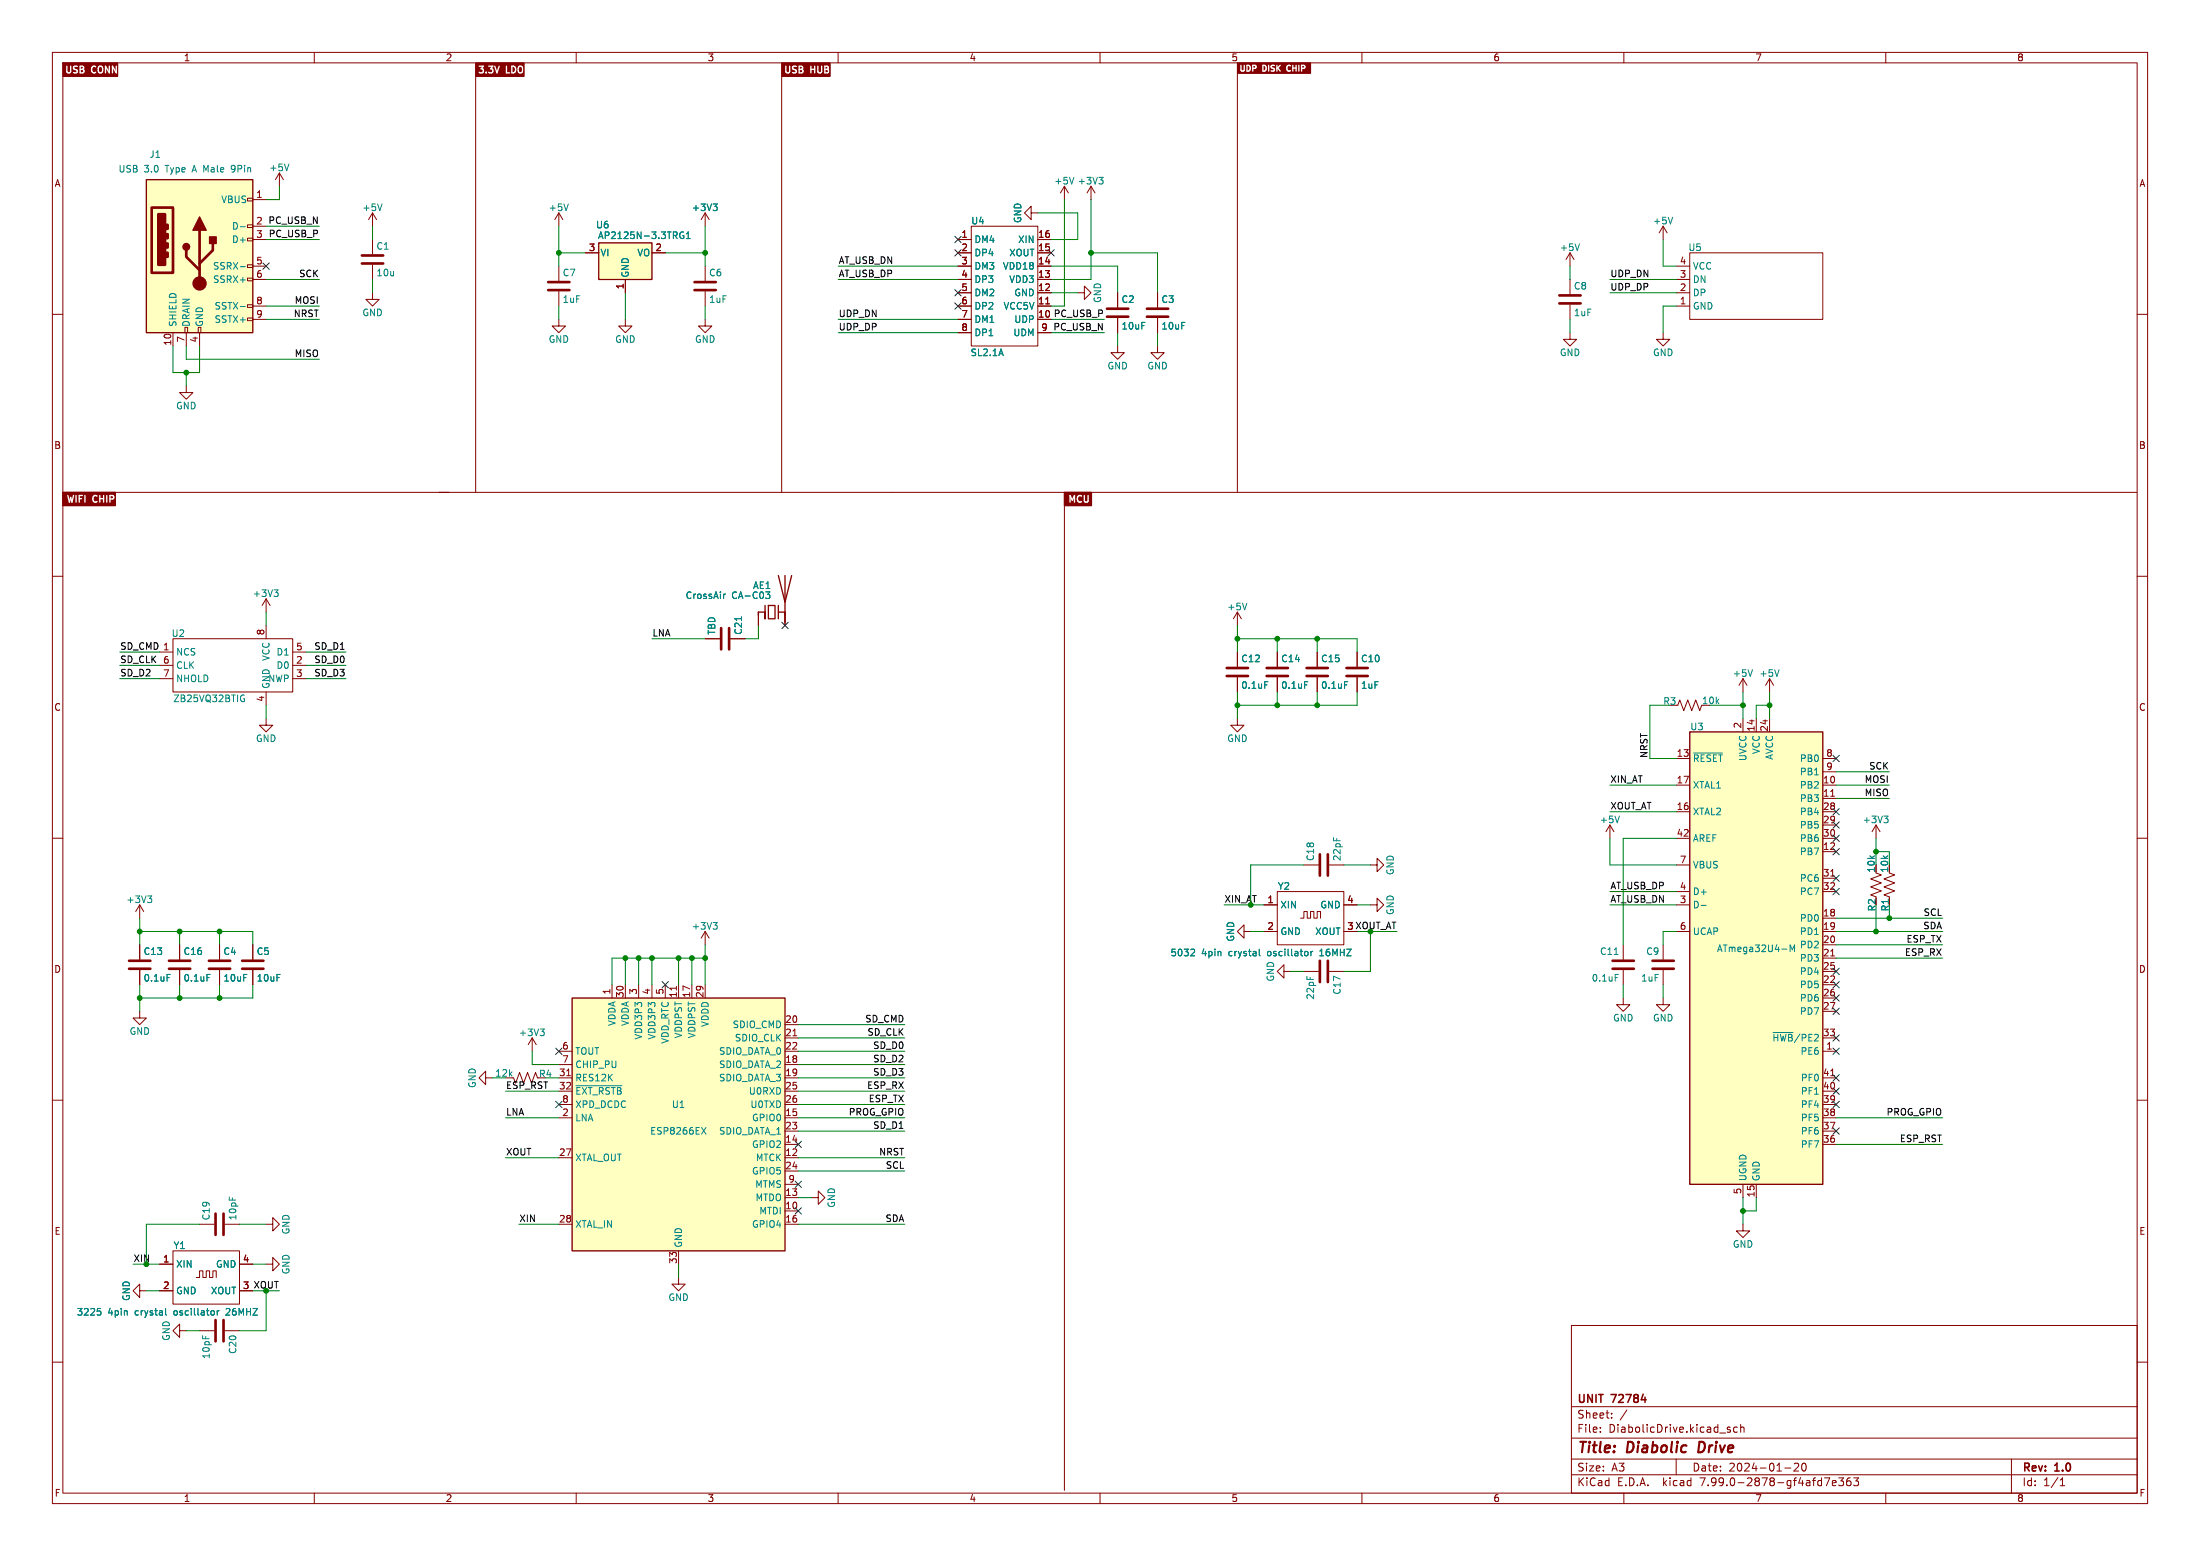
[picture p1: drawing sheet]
<svg xmlns="http://www.w3.org/2000/svg" width="420mm" height="297mm" viewBox="0 0 420 297" stroke-linecap="round" stroke-linejoin="round" font-family="sans-serif">
<path d="M0 0h420v297h-420z" fill="#fff" stroke="#fff" stroke-width=".19"/>
<g fill="none" stroke="#840000" stroke-width=".19">
<path d="M10 10h400v277h-400zM12 12h396v273h-396zM12 12h10.5v2.6h-10.5zM60 10v2M90.8 12.1v81.9M90.9 12h9.1v2.6h-9.1zM110 10v2M149.2 12.1v81.9M149.3 12h9.1v2.6h-9.1zM160 10v2M210 10v2M236.2 12.1v81.9"/>
<path d="M236.3 12h13.9v2h-13.9zM260 10v2M310 10v2M360 10v2M47.2 37.8h1.1v.6h-1.1zM48.3 38.1h2.5M53.3 33l-.7 1.3M53.3 33v2.6M53.3 33l.8 1.3M203.2 35.6l-.8 1.2M203.2 35.6v2.5M203.2 35.6l.8 1.2"/>
<path d="M208.3 35.6l-.8 1.2M208.3 35.6v2.5M208.3 35.6l.7 1.2M10 60h2M47.2 58.2h1.1v.5h-1.1zM47.2 53.1h1.1v.5h-1.1zM47.2 50.5h1.1v.6h-1.1zM47.2 45.5h1.1v.5h-1.1zM47.2 42.9h1.1v.5h-1.1zM48.3 45.7h2.5M48.3 58.4h2.5M48.3 53.3h2.5"/>
<path d="M48.3 50.8h2.5M48.3 43.2h2.5M71.1 55.9v1.3h-1.3l1.3 1.2 1.3-1.2h-1.3M71.1 40.6l-.7 1.3M71.1 40.6v2.6M71.1 45.7v2.8M71.1 50.5v2.8M71.1 40.6l.8 1.3M106.7 40.6v2.6M106.7 50.8v2.8M106.7 55.6v2.8M106.7 40.6l-.8 1.3"/>
<path d="M106.7 40.6l.7 1.3M111.8 48.3h2.5M119.4 53.3v2.6M124.5 48.3h2.5M134.6 40.6v2.6M134.6 50.8v2.8M134.6 55.6v2.8M134.6 40.6l-.7 1.3M134.6 40.6l.8 1.3M182.9 45.7h2.5M182.9 58.4h2.5M182.9 55.9h2.5"/>
<path d="M182.9 53.3h2.5M182.9 50.8h2.5M182.9 48.3h2.5M185.4 43.2h12.7v22.8h-12.7zM196.8 40.6v1.3l-1.2-1.3 1.2-1.2v1.2h1.3M198.1 45.7h2.6M198.1 58.4h2.6M198.1 55.9h2.6M198.1 53.3h2.6M198.1 50.8h2.6M198.1 48.3h2.6M199.6 58h.8"/>
<path d="M205.7 55.9h1.3v1.3l1.3-1.3-1.3-1.3v1.3M213.4 55.9v2.8M221 55.9v2.8M299.7 48.3v2.5M299.7 53.3v2.8M299.7 58.2v2.8M299.7 48.3l-.7 1.2M299.7 48.3l.8 1.2M317.5 43.2v2.5M317.5 43.2l-.8 1.3M317.5 43.2l.8 1.3M320 58.4h2.6"/>
<path d="M320 55.9h2.6M320 53.3h2.6M320 50.8h2.6M322.6 48.3h25.4v12.7h-25.4zM408 60h2M33 63.5v2.5M35.3 62.5h.5v1h-.5zM35.6 73.7v1.2h-1.3l1.3 1.3 1.2-1.3h-1.2M35.6 63.5v2.5M37.8 62.5h.6v1h-.6zM38.1 63.5v2.5M47.2 60.7h1.1v.5h-1.1z"/>
<path d="M48.3 61h2.5M106.7 61v1.2h-1.3l1.3 1.3 1.2-1.3h-1.2M119.4 61v1.2h-1.3l1.3 1.3 1.2-1.3h-1.2M134.6 61v1.2h-1.3l1.3 1.3 1.3-1.3h-1.3M182.9 61h2.5M182.9 63.5h2.5M198.1 63.5h2.6M213.4 66v1.3h-1.3l1.3 1.3 1.2-1.3h-1.2M213.4 60.7v2.8M221 66v1.3h-1.3l1.3 1.3 1.2-1.3h-1.2M221 60.7v2.8M299.7 63.5v1.3h1.3l-1.3 1.2-1.3-1.2h1.3"/>
<path d="M317.5 63.5v1.3h1.3l-1.3 1.2-1.3-1.2h1.3M12 94h10v2.5h-10zM12.1 94h395.8M203.2 94h5.2v2.5h-5.2zM203.2 94v190.5M10 110h2M50.8 114.3v2.5M50.8 119.4v2.5M50.8 114.3l-.8 1.3M50.8 114.3l.8 1.3M144.8 116.8v2.6M149.9 116.8v2.6"/>
<path d="M236.2 116.8l-.7 1.3M236.2 116.8v2.6M236.2 116.8l.8 1.3M408 110h2M30.5 124.5h2.5M30.5 127h2.5M30.5 129.5h2.5M33 121.9h22.9v10.2h-22.9zM50.8 137.2v1.2h1.3l-1.3 1.3-1.3-1.3h1.3M50.8 132.1v2.5M55.9 124.5h2.5M55.9 127h2.5"/>
<path d="M55.9 129.5h2.5M134.6 121.9h2.8M139.4 121.9h2.8M236.2 137.2v1.2h1.3l-1.3 1.3-1.3-1.3h1.3M236.2 124.5v2.8M236.2 129.3v2.8M243.8 124.5v2.8M243.8 129.3v2.8M251.5 124.5v2.8M251.5 129.3v2.8M259.1 124.5v2.8M259.1 129.3v2.8"/>
<path d="M320 134.6h.3l.4-1 .7 2 .8-2 .8 2 .7-2 .8 2 .4-1M332.7 129.5l-.7 1.3M332.7 129.5v2.6M332.7 137.2v2.5M332.7 129.5l.8 1.3M335.3 137.2v2.5M337.8 129.5v2.6M337.8 137.2v2.5M337.8 129.5l-.7 1.3M337.8 129.5l.8 1.3M10 160h2M307.3 157.5l-.7 1.3"/>
<path d="M307.3 157.5v2.5M307.3 157.5l.8 1.3M320 149.9h2.6M320 144.8h2.6M320 154.9h2.6M348 149.9h2.5M348 152.4h2.5M348 144.8h2.5M348 154.9h2.5M348 157.5h2.5M348 147.3h2.5M349.5 152h.7"/>
<path d="M358.1 157.5l-.7 1.3M358.1 157.5v2.5M358.1 157.5l.8 1.3M408 160h2M26.7 172.7l-.8 1.3M26.7 172.7v2.6M26.7 172.7l.7 1.3M134.6 177.8v2.5M134.6 177.8l-.7 1.3M134.6 177.8l.8 1.3M237.5 177.8v-1.3l-1.3 1.3 1.3 1.3v-1.3h1.3M241.3 172.7h2.5"/>
<path d="M241.3 177.8h2.5M243.8 170.2h12.7v10.1h-12.7zM248.3 175.3h.6v-1.3h.7v1.3h.6v-1.3h.6v1.3h.7v-1.3h.6v1.3M248.9 165.1h2.8M253.7 165.1h2.8M256.5 172.7h2.6M256.5 177.8h2.6M261.6 165.1h1.3v-1.3l1.3 1.3-1.3 1.3v-1.3M261.6 172.7h1.3v-1.2l1.3 1.2-1.3 1.3v-1.3M320 165.1h2.6M320 172.7h2.6M320 177.8h2.6"/>
<path d="M320 160h2.6M320 170.2h2.6M348 177.8h2.5M348 162.6h2.5M348 175.3h2.5M348 160h2.5M348 167.6h2.5M348 170.2h2.5M349.5 167.2h.7M358.1 166.6l1.1 .4-2.1 .8 2.1 .7-2.1 .8 2.1 .8-2.1 .7 1 .4v.3M360.7 166.6l1 .4-2 .8 2 .7-2 .8 2 .8-2 .7 1 .4v1.5M26.7 193v1.3h1.2l-1.2 1.3-1.3-1.3h1.3"/>
<path d="M26.7 180.3v2.8M26.7 185.2v2.8M34.3 180.3v2.8M34.3 185.2v2.8M41.9 180.3v2.8M41.9 185.2v2.8M48.3 180.3v2.8M48.3 185.2v2.8M101.6 198.1l-.8 1.3M101.6 198.1v2.6M101.6 198.1l.8 1.3M116.8 188v2.5"/>
<path d="M119.4 188v2.5M121.9 188v2.5M124.5 188v2.5M127 188v2.5M129.1 188.3v.7M129.5 188v2.5M132.1 188v2.5M134.6 188v2.5M149.9 195.6h2.5M149.9 198.1h2.5M151.4 197.7h.7M245.1 185.4v-1.2l-1.3 1.2 1.3 1.3v-1.3h1.3"/>
<path d="M248.9 185.4h2.8M253.7 185.4h2.8M309.9 190.5v1.3h1.2l-1.2 1.2-1.3-1.2h1.3M309.9 180.3v2.8M309.9 185.2v2.8M317.5 190.5v1.3h1.3l-1.3 1.2-1.3-1.2h1.3M317.5 180.3v2.8M317.5 185.2v2.8M348 185.4h2.5M348 198.1h2.5M348 180.3h2.5M348 182.9h2.5"/>
<path d="M348 188h2.5M348 190.5h2.5M348 193h2.5M349.5 182.5h.7M10 210h2M92.7 205.7v-1.2l-1.3 1.2 1.3 1.3v-1.3h1.3M97.8 205.7h.2l.4 1.1 .8-2.1 .7 2.1 .8-2.1 .8 2.1 .7-2.1 .4 1M106.7 205.7h2.5M106.7 213.4h2.5M106.7 203.2h2.5M106.7 200.7h2.5M106.7 208.3h2.5"/>
<path d="M106.7 210.8h2.5M108.2 205.3h.7M149.9 205.7h2.5M149.9 218.4h2.5M149.9 213.4h2.5M149.9 203.2h2.5M149.9 200.7h2.5M149.9 215.9h2.5M149.9 208.3h2.5M149.9 210.8h2.5M348 205.7h2.5M348 218.4h2.5"/>
<path d="M348 213.4h2.5M348 200.7h2.5M348 215.9h2.5M348 208.3h2.5M348 210.8h2.5M349.5 205.3h.7M408 210h2M33 238.8h12.7v10.1h-12.7zM38.1 233.7h2.8M42.9 233.7h2.8M50.8 233.7h1.3v-1.3l1.2 1.3-1.2 1.2v-1.2M106.7 233.7h2.5"/>
<path d="M106.7 221h2.5M129.5 238.8v2.5M149.9 233.7h2.5M149.9 231.1h2.5M149.9 221h2.5M149.9 228.6h2.5M149.9 223.5h2.5M149.9 226.1h2.5M154.9 228.6h1.3v-1.3l1.3 1.3-1.3 1.3v-1.3M332.7 233.7v1.2h-1.2l1.2 1.3 1.3-1.3h-1.3M332.7 226.1v2.5M335.3 226.1v2.5"/>
<path d="M10 260h2M26.7 246.4v-1.3l-1.3 1.3 1.3 1.2v-1.2h1.2M30.5 241.3h2.5M30.5 246.4h2.5M34.3 254v-1.3l-1.3 1.3 1.3 1.3v-1.3h1.3M37.5 243.8h.6v-1.2h.6v1.2h.7v-1.2h.6v1.2h.6v-1.2h.7v1.2M38.1 254h2.8M42.9 254h2.8M45.7 241.3h2.6M45.7 246.4h2.6M50.8 241.3h1.3v-1.3l1.2 1.3-1.2 1.3v-1.3M129.5 243.8v1.3h1.3l-1.3 1.3-1.2-1.3h1.2"/>
<path d="M300 253h108v32h-108zM408 260h2M300 278.5h108M300 274.5h108M300 268.5h108M305.5 273.2v.2M305.5 272.5v.1M307.7 270.5v.2M307.7 269.8v.1M310.6 269.1l-1.3 1.9M320 278.5v3M329.8 272.8l.5 .2 .1 .2-.2 .2-.5-.1"/>
<path d="M329.8 272.5h.5M331.7 272.5l-.5-.1-.3 .3 .2 .6h.6M332.3 272.5l.2-.1 .4 .1v.9M332.3 271.9v1.5M342.5 279.4l.6-.1 .2 .1 .1 .3-1 1.1h1M344.2 279.4l.1-.1a.8 .8 0 0 1 .5 .7 .8 .8 0 0 1-.5 .8 1 1 0 0 1-.1-1.4zM384 278.5v6.5M60 285v2M110 285v2M160 285v2M210 285v2M260 285v2"/>
<path d="M300 281.5h108M310 285v2M340.7 280.2h1.2M348.3 282.1h1l-.6 1.5M349.8 283.1l.7-.2-.1-.2-.4-.1-.2 .2 .1 .7h.5M351 282.1h.9l-.5 .6 .5 .1v.6l-.2 .2-.7-.2M353.2 282.1a.59 .59 0 0 0-.7 .6v.6l.2 .2 .4 .1 .2-.2 .1-.5-.2-.2h-.4l-.3 .2M353.9 282.1h.9l-.5 .6 .4 .1v.6l-.2 .2-.6-.2M360 285v2M393.3 283.6h.9M393.3 282.5l.4-.4v1.5"/>
</g>
<path d="M324.4 275.2l-.2 2h.5" fill="none" stroke="#840000" stroke-width=".4"/>
<path d="M313.3 267.2h1" fill="none" stroke="#840000" stroke-width=".3"/>
<g fill="#840000" stroke="#840000" stroke-width=".19">
<path d="M149.3 12h9.1v2.6h-9.1z"/>
<path d="M12 12h10.5v2.6h-10.5z"/>
<path d="M90.9 12h9.1v2.6h-9.1z"/>
<path d="M203.2 94h5.2v2.5h-5.2z"/>
<path d="M12 94h10v2.5h-10z"/>
<path d="M236.3 12h13.9v2h-13.9z"/>
<circle cx="38.1" cy="54.1" r="1.27"/>
</g>
<g fill="none" stroke="#008484" stroke-width=".19">
<path d="M44.3 32.8h.2M44.4 31.6l-.2 .2v.3l.2 .3M55.2 31.3l-.5 1.3M72.9 38.9l-.4 1.3M108.5 38.9l-.4 1.3M136.1 38.9h.8l-.4 .5M136.7 39.4l.2 .3v.3l-.2 .2M205 33.9l-.4 1.2M209.8 33.9h.8l-.4 .4M210.3 34.3l.3 .3v.3l-.3 .2M45.9 43.3h.9M45.9 50.9h.9"/>
<path d="M45.9 58.5h.9M130.5 44.3a.59 .59 0 0 0-.7 .6 .59 .59 0 0 0 .7 .6v-.5h-.2M131 45.5h.8M131 44.6l.4-.3v1.2M301.5 46.6l-.4 1.2M319.3 41.5l-.4 1.2M52.3 112.6h.8l-.4 .5M52.9 113.1l.2 .2v.3l-.2 .3M138.5 113.4l-.4 .2M141.5 117.7v.8M147 113l-.5 .5 .4 .1 .1 .4-.3 .2h-.3M238 115.1l-.4 1.3"/>
<path d="M46.3 132.7h.3M46.4 133.4h.3v.4l-.4 .1M241.4 130.1h.6M249.1 130.1h.6M256.7 130.1h.6M334.6 127.8l-.5 1.3M339.6 127.8l-.4 1.3M309.2 155.8l-.5 1.2M323.3 143.7h5.5M359.7 155.8h.7l-.4 .5M360.2 156.3l.2 .2v.3l-.2 .2M28.2 171h.8l-.5 .5"/>
<path d="M28.7 171.5l.3 .2v.3l-.3 .3M136.1 176.1h.8l-.4 .5M136.7 176.6l.2 .2v.3l-.2 .3M324.8 172.8h.9M31.9 186h.6M39.5 186h.6M103.1 196.4h.8l-.4 .5M103.7 196.9l.2 .2v.3l-.2 .3M227.8 181.2l.3 .2-.1 .3-.7 .7h.8M240.4 181.2v1.1l.2 .1M250.3 181.6v.8M250.6 181.6l-.3 .2"/>
<path d="M251.9 182.4h.8M252.1 181.5h-.2M308.2 182.2h.7M308.3 186h.7M338.5 197.1h3.8M340.2 181.2h.9M341.7 181.6v-1.2l.5 .9 .4-.9v1.2M110 207.2h8.7M133.9 215.2l.9 1.3M134.8 215.2l-.9 1.3M18.6 249.8h.6M19 250.2l.3 .3v.3l-.3 .2"/>
<path d="M31.6 249.8v1l.2 .2M41.5 250.2v.8M41.8 250.2l-.3 .2"/>
</g>
<g fill="none" stroke="#840000" stroke-width=".51">
<path d="M29 39.6h4v12.5h-4zM31.7 48.3h.3v.7h-.3zM31.7 46.5h.3v.7h-.3zM31.7 44.7h.3v.8h-.3zM31.7 42.9h.3v.8h-.3zM35.6 47.8v1.2l2.5 2.6M38.1 43.9v10.2M40.6 46.5v1.3l-2.5 2.5M69.1 50.3h4.1M69.1 48.8h4.1M104.6 55.4h4.1M104.6 53.8h4.1"/>
<path d="M132.6 55.4h4.1M132.6 53.8h4.1M211.3 58.9h4.1M218.9 58.9h4.1M297.7 57.9h4.1M297.7 56.4h4.1M211.3 60.5h4.1M218.9 60.5h4.1M137.7 119.9v4.1M139.2 119.9v4.1M234.2 129h4.1M234.2 127.5h4.1"/>
<path d="M241.8 129h4.1M241.8 127.5h4.1M249.4 129h4.1M249.4 127.5h4.1M257 129h4.1M257 127.5h4.1M252 163.1v4M253.5 163.1v4M24.6 184.9h4.1M24.6 183.4h4.1M32.3 184.9h4M32.3 183.4h4"/>
<path d="M39.9 184.9h4M39.9 183.4h4M46.2 184.9h4.1M46.2 183.4h4.1M252 183.4v4.1M253.5 183.4v4.1M307.8 184.9h4.1M307.8 183.4h4.1M315.5 184.9h4M315.5 183.4h4M41.1 231.6v4.1M42.7 231.6v4.1"/>
<path d="M41.1 252v4M42.7 252v4"/>
</g>
<path d="M27.9 34.3h20.4v29.2h-20.4zM114.3 46.4h10.2v6.9h-10.2zM146 115.6v2.5v-1.3h-1.2v.7M146.7 115.6h1.3v2.5h-1.3zM148.6 109.9l1.3 5 1.2-5M148.6 116.8h1.3M148.6 115.6v2.5M149.9 109.9v8.8M322.6 139.7h25.4v86.4h-25.4zM109.2 190.5h40.7v48.3h-40.7z" fill="none" stroke="#840000" stroke-width=".25"/>
<g fill="#ffffc2" stroke="#ffffc2" stroke-width=".19">
<path d="M109.2 190.5h40.7v48.3h-40.7z"/>
<path d="M114.3 46.4h10.2v6.9h-10.2z"/>
<path d="M322.6 139.7h25.4v86.4h-25.4z"/>
<path d="M27.9 34.3h20.4v29.2h-20.4z"/>
</g>
<path d="M30.2 40.9h1.3v9.6h-1.3z" fill="#840000" stroke="#840000" stroke-width=".51"/>
<g fill="#840000" stroke="#840000" stroke-width=".25">
<path d="M38.1 41.4l1.3 2.5h-2.6z"/>
<path d="M40 45.2h1.3v1.3h-1.3z"/>
<circle cx="35.6" cy="47.1" r=".63"/>
</g>
<path d="M246 12.5a.59 .59 0 0 0-.4 .5 .59 .59 0 0 0 .4 .6" fill="none" stroke="#fff" stroke-width=".25"/>
<g fill="none" stroke="#008400" stroke-width=".19">
<path d="M53.3 35.6v2.5h-2.5M203.2 38.1v20.3h-2.5M208.3 38.1v15.2h-7.6M50.8 58.4h10.2M50.8 53.3h10.2M50.8 45.7h10.2M50.8 43.2h10.2M71.1 43.2v2.5M71.1 53.3v2.6M106.7 43.2v7.6M106.7 58.4v2.6M106.7 48.3h5.1"/>
<path d="M119.4 55.9v5.1M127 48.3h7.6M134.6 43.2v7.6M134.6 58.4v2.6M160 53.3h22.9M160 50.8h22.9M198.1 40.6h7.6v5.1h-5M200.7 50.8h12.7v5.1M200.7 55.9h5M208.3 48.3h12.7v7.6M299.7 50.8v2.5M307.3 53.3h12.7"/>
<path d="M307.3 55.9h12.7M317.5 45.7v5.1h2.5M320 58.4h-2.5v5.1M33 66v5.1h5.1v-5.1M35.6 66v2.6h25.4M35.6 71.1v2.6M50.8 61h10.2M160 61h22.9M160 63.5h22.9M200.7 61h10.1M200.7 63.5h10.1M213.4 63.5v2.5"/>
<path d="M221 63.5v2.5M299.7 61v2.5M50.8 116.8v2.6M144.8 119.4v2.5h-2.6M236.2 119.4v5.1M22.9 127h7.6M22.9 129.5h7.6M22.9 124.5h7.6M50.8 134.6v2.6M58.4 127h7.6M58.4 129.5h7.6M58.4 124.5h7.6"/>
<path d="M124.5 121.9h10.1M236.2 132.1v5.1M236.2 121.9h22.9v2.6M243.8 121.9v2.6M243.8 132.1v2.5M251.5 121.9v2.6M251.5 132.1v2.5M259.1 132.1v2.5h-22.9M318.8 134.6h-3.8v10.2h5M326.4 134.6h6.3M332.7 132.1v5.1M337.8 134.6h-2.5v2.6"/>
<path d="M337.8 132.1v5.1M307.3 149.9h12.7M307.3 154.9h12.7M350.5 147.3h10.2M350.5 149.9h10.2M350.5 152.4h10.2M26.7 177.8h21.6v2.5M26.7 175.3v5M34.3 177.8v2.5M41.9 177.8v2.5M233.7 172.7h7.6M238.8 177.8h2.5"/>
<path d="M248.9 165.1h-10.1v7.6M256.5 165.1h5.1M259.1 172.7h2.5M266.7 177.8h-5.1v7.6h-5.1M307.3 160v5.1h12.7M307.3 172.7h12.7M307.3 170.2h12.7M320 177.8h-2.5v2.5M320 160h-10.1v20.3M350.5 177.8h20.3M350.5 175.3h20.3M358.1 160v5.1"/>
<path d="M358.1 172.7v5.1M358.1 162.6h2.6v2.5M360.7 172.7v2.6M26.7 188v5M34.3 188v2.5M41.9 188v2.5M48.3 188v2.5h-21.6M119.4 182.9v5.1M121.9 182.9v5.1M124.5 182.9v5.1M129.5 182.9v5.1M132.1 182.9v5.1"/>
<path d="M134.6 180.3v7.7M134.6 182.9h-17.8v5.1M152.4 195.6h20.3M152.4 198.1h20.3M246.4 185.4h2.5M309.9 188v2.5M317.5 188v2.5M350.5 182.9h20.3M350.5 180.3h20.3M94 205.7h2.5M96.5 208.3h10.2M96.5 213.4h10.2"/>
<path d="M101.6 200.7v2.5h5.1M104.1 205.7h2.6M152.4 205.7h20.3M152.4 208.3h20.3M152.4 213.4h20.3M152.4 203.2h20.3M152.4 200.7h20.3M152.4 210.8h20.3M152.4 215.9h20.3M350.5 213.4h20.3M350.5 218.4h20.3M38.1 233.7h-10.2v7.6h2.6"/>
<path d="M45.7 233.7h5.1M96.5 221h10.2M99.1 233.7h7.6M152.4 233.7h20.3M152.4 221h20.3M152.4 228.6h2.5M152.4 223.5h20.3M332.7 228.6v5.1M335.3 228.6v2.5h-2.6M27.9 246.4h2.6M35.6 254h2.5M48.3 241.3h2.5"/>
<path d="M50.8 246.4v7.6h-5.1M129.5 241.3v2.5"/>
</g>
<g fill="none" stroke="#000084" stroke-width=".19">
<path d="M50.2 50.2l1.2 1.2M51.4 50.2l-1.2 1.2M182.3 55.3l1.2 1.2M182.3 47.7l1.2 1.2M182.3 57.8l1.2 1.2M182.3 45.1l1.2 1.2M183.5 55.3l-1.2 1.2M183.5 47.7l-1.2 1.2M183.5 57.8l-1.2 1.2M183.5 45.1l-1.2 1.2M200.1 47.7l1.2 1.2M201.3 47.7l-1.2 1.2"/>
<path d="M149.3 118.8l1.2 1.2M150.5 118.8l-1.2 1.2M349.9 144.2l1.2 1.2M349.9 156.9l1.2 1.2M349.9 159.4l1.2 1.2M349.9 154.3l1.2 1.2M351.1 144.2l-1.2 1.2M351.1 156.9l-1.2 1.2M351.1 159.4l-1.2 1.2M351.1 154.3l-1.2 1.2M349.9 169.6l1.2 1.2M349.9 167l1.2 1.2"/>
<path d="M349.9 162l1.2 1.2M351.1 169.6l-1.2 1.2M351.1 167l-1.2 1.2M351.1 162l-1.2 1.2M126.4 187.4l1.2 1.2M127.6 187.4l-1.2 1.2M349.9 187.4l1.2 1.2M349.9 189.9l1.2 1.2M349.9 184.8l1.2 1.2M349.9 197.5l1.2 1.2M349.9 192.4l1.2 1.2M351.1 187.4l-1.2 1.2"/>
<path d="M351.1 189.9l-1.2 1.2M351.1 184.8l-1.2 1.2M351.1 197.5l-1.2 1.2M351.1 192.4l-1.2 1.2M106.1 200.1l1.2 1.2M106.1 210.2l1.2 1.2M107.3 200.1l-1.2 1.2M107.3 210.2l-1.2 1.2M151.8 217.8l1.2 1.2M153 217.8l-1.2 1.2M349.9 215.3l1.2 1.2M349.9 207.7l1.2 1.2"/>
<path d="M349.9 210.2l1.2 1.2M349.9 205.1l1.2 1.2M349.9 200.1l1.2 1.2M351.1 215.3l-1.2 1.2M351.1 207.7l-1.2 1.2M351.1 210.2l-1.2 1.2M351.1 205.1l-1.2 1.2M351.1 200.1l-1.2 1.2M151.8 230.5l1.2 1.2M151.8 225.5l1.2 1.2M153 230.5l-1.2 1.2M153 225.5l-1.2 1.2"/>
</g>
<g fill="#008400" stroke="#008400" stroke-width=".19">
<circle cx="50.8" cy="246.4" r=".46"/>
<circle cx="27.9" cy="241.3" r=".46"/>
<circle cx="132.1" cy="182.9" r=".46"/>
<circle cx="134.6" cy="182.9" r=".46"/>
<circle cx="121.9" cy="182.9" r=".46"/>
<circle cx="119.4" cy="182.9" r=".46"/>
<circle cx="124.5" cy="182.9" r=".46"/>
<circle cx="129.5" cy="182.9" r=".46"/>
<circle cx="35.6" cy="71.1" r=".46"/>
<circle cx="106.7" cy="48.3" r=".46"/>
<circle cx="134.6" cy="48.3" r=".46"/>
<circle cx="26.7" cy="177.8" r=".46"/>
<circle cx="41.9" cy="177.8" r=".46"/>
<circle cx="34.3" cy="177.8" r=".46"/>
<circle cx="26.7" cy="190.5" r=".46"/>
<circle cx="41.9" cy="190.5" r=".46"/>
<circle cx="34.3" cy="190.5" r=".46"/>
<circle cx="208.3" cy="48.3" r=".46"/>
<circle cx="236.2" cy="121.9" r=".46"/>
<circle cx="243.8" cy="121.9" r=".46"/>
<circle cx="236.2" cy="134.6" r=".46"/>
<circle cx="243.8" cy="134.6" r=".46"/>
<circle cx="337.8" cy="134.6" r=".46"/>
<circle cx="332.7" cy="134.6" r=".46"/>
<circle cx="360.7" cy="175.3" r=".46"/>
<circle cx="358.1" cy="162.6" r=".46"/>
<circle cx="358.1" cy="177.8" r=".46"/>
<circle cx="332.7" cy="231.1" r=".46"/>
<circle cx="251.5" cy="134.6" r=".46"/>
<circle cx="251.5" cy="121.9" r=".46"/>
</g>
<g font-size="2.8" fill="#840000">
<text x="301" y="277.9">Title:</text>
<text x="310.6" y="277.9">Diabolic</text>
<text x="325.1" y="277.9">Drive</text>
</g>
<g font-size="2.1" fill="#840000">
<text x="301" y="268.2">UNIT</text>
<text x="307.7" y="268.2">72784</text>
<text x="301" y="273.7">File:</text>
<text x="301" y="271">Sheet:</text>
<text x="307.1" y="273.7">DiabolicDrive.kicad_sch</text>
<text x="301" y="281.1">Size:</text>
<text x="307.6" y="281.1">A3</text>
<text x="323" y="281.1">Date:</text>
<text x="330" y="281.1">2024-01-20</text>
<text x="386" y="281.3">Rev:</text>
<text x="392.4" y="281.3">1.0</text>
<text x="301" y="283.9">KiCad</text>
<text x="308.7" y="283.9">E.D.A.</text>
<text x="317.6" y="283.9">kicad</text>
<text x="324.8" y="283.9">7.99.0-2878-gf4afd7e363</text>
<text x="386" y="283.9">Id:</text>
<text x="390.1" y="283.9">1/1</text>
</g>
<g font-size="1.8" fill="#840000">
<text x="35" y="11.9">1</text>
<text x="85" y="11.9">2</text>
<text x="135" y="11.9">3</text>
<text x="185" y="11.9">4</text>
<text x="235" y="11.9">5</text>
<text x="285" y="11.9">6</text>
<text x="335" y="11.9">7</text>
<text x="385" y="11.9">8</text>
<text x="10.3" y="35.9">A</text>
<text x="408.3" y="35.9">A</text>
<text x="48.8" y="37.8">1</text>
<text x="48.8" y="42.9">2</text>
<text x="48.8" y="45.5">3</text>
<text x="183.4" y="45.5">1</text>
<text x="198.1" y="45.5">16</text>
<text x="48.8" y="50.5">5</text>
<text x="48.8" y="53.1">6</text>
<text x="112.3" y="48">3</text>
<text x="125" y="48">2</text>
<text x="183.4" y="48">2</text>
<text x="183.4" y="50.5">3</text>
<text x="183.4" y="53.1">4</text>
<text x="198.1" y="53.1">13</text>
<text x="198.1" y="50.5">14</text>
<text x="198.1" y="48">15</text>
<text x="320.6" y="53.1">3</text>
<text x="320.6" y="50.5">4</text>
<text x="48.8" y="58.2">8</text>
<text x="119.1" y="55.3" transform="rotate(-90 119.1 55.3)">1</text>
<text x="183.4" y="55.6">5</text>
<text x="183.4" y="58.2">6</text>
<text x="198.1" y="58.2">11</text>
<text x="198.1" y="55.6">12</text>
<text x="320.6" y="58.2">1</text>
<text x="320.6" y="55.6">2</text>
<text x="35.3" y="65.5" transform="rotate(-90 35.3 65.5)">7</text>
<text x="37.8" y="65.5" transform="rotate(-90 37.8 65.5)">4</text>
<text x="48.8" y="60.7">9</text>
<text x="183.4" y="60.7">7</text>
<text x="183.4" y="63.2">8</text>
<text x="198.1" y="60.7">10 PC_USB_P</text>
<text x="198.1" y="60.7">10</text>
<text x="198.7" y="63.2">9</text>
<text x="32.8" y="66.1" transform="rotate(-90 32.8 66.1)">10</text>
<text x="10.3" y="85.9">B</text>
<text x="408.2" y="85.9">B</text>
<text x="50.5" y="121.4" transform="rotate(-90 50.5 121.4)">8</text>
<text x="56.4" y="124.2">5</text>
<text x="31" y="126.7">6</text>
<text x="31" y="129.3">7</text>
<text x="56.4" y="126.7">2</text>
<text x="56.4" y="129.3">3</text>
<text x="10.3" y="135.9">C</text>
<text x="50.5" y="134.1" transform="rotate(-90 50.5 134.1)">4</text>
<text x="408.2" y="135.9">C</text>
<text x="332.5" y="139.1" transform="rotate(-90 332.5 139.1)">2</text>
<text x="335" y="139.7" transform="rotate(-90 335 139.7)">14</text>
<text x="337.6" y="139.7" transform="rotate(-90 337.6 139.7)">24</text>
<text x="320" y="144.5">13</text>
<text x="320" y="149.6">17</text>
<text x="347.9" y="149.6">10</text>
<text x="348.5" y="144.5">8</text>
<text x="348.5" y="147.1">9</text>
<text x="320" y="154.7">16</text>
<text x="347.9" y="152.1">11</text>
<text x="347.9" y="154.7">28</text>
<text x="320" y="159.8">42</text>
<text x="347.9" y="157.2">29</text>
<text x="347.9" y="159.8">30</text>
<text x="320.6" y="164.8">7</text>
<text x="347.9" y="162.3">12</text>
<text x="347.9" y="167.4">31</text>
<text x="358.1" y="166.7" transform="rotate(-90 358.1 166.7)">10k</text>
<text x="360.7" y="166.7" transform="rotate(-90 360.7 166.7)">10k</text>
<text x="241.9" y="172.5">1</text>
<text x="257.1" y="172.5">4</text>
<text x="320.6" y="172.5">3</text>
<text x="320.6" y="169.9">4</text>
<text x="347.9" y="169.9">32</text>
<text x="241.9" y="177.5">2</text>
<text x="257.1" y="177.5">3</text>
<text x="320.6" y="177.5">6</text>
<text x="347.9" y="175">18</text>
<text x="347.9" y="177.5">19</text>
<text x="358.2" y="174.1" transform="rotate(-90 358.2 174.1)">R2</text>
<text x="10.3" y="185.9">D</text>
<text x="347.9" y="180.1">20</text>
<text x="347.9" y="182.6">21</text>
<text x="347.9" y="185.2">25</text>
<text x="408.2" y="185.9">D</text>
<text x="116.6" y="189.9" transform="rotate(-90 116.6 189.9)">1</text>
<text x="119.1" y="190.5" transform="rotate(-90 119.1 190.5)">30</text>
<text x="121.7" y="189.9" transform="rotate(-90 121.7 189.9)">3</text>
<text x="124.2" y="189.9" transform="rotate(-90 124.2 189.9)">4</text>
<text x="126.7" y="189.9" transform="rotate(-90 126.7 189.9)">5</text>
<text x="129.3" y="190.5" transform="rotate(-90 129.3 190.5)">11</text>
<text x="131.8" y="190.5" transform="rotate(-90 131.8 190.5)">17</text>
<text x="134.4" y="190.5" transform="rotate(-90 134.4 190.5)">29</text>
<text x="347.9" y="187.7">22</text>
<text x="347.9" y="190.2">26</text>
<text x="149.8" y="195.3">20</text>
<text x="149.8" y="197.9">21</text>
<text x="347.9" y="192.8">27</text>
<text x="347.9" y="197.9">33</text>
<text x="107.2" y="200.4">6</text>
<text x="107.2" y="202.9">7</text>
<text x="149.8" y="202.9">18</text>
<text x="149.8" y="200.4">22</text>
<text x="348.5" y="200.4">1</text>
<text x="106.6" y="205.5">31</text>
<text x="106.6" y="208">32</text>
<text x="149.8" y="205.5">19</text>
<text x="149.8" y="208">25</text>
<text x="347.9" y="208">40</text>
<text x="347.9" y="205.5">41</text>
<text x="107.2" y="213.1">2</text>
<text x="107.2" y="210.6">8</text>
<text x="149.8" y="213.1">15</text>
<text x="149.8" y="215.6">23</text>
<text x="149.8" y="210.6">26</text>
<text x="347.9" y="215.6">37</text>
<text x="347.9" y="213.1">38</text>
<text x="347.9" y="210.6">39</text>
<text x="106.6" y="220.7">27</text>
<text x="149.8" y="220.7">12</text>
<text x="149.8" y="218.2">14</text>
<text x="347.9" y="218.2">36</text>
<text x="149.8" y="223.3">24</text>
<text x="150.4" y="225.8">9</text>
<text x="106.6" y="233.4">28</text>
<text x="149.8" y="230.9">10</text>
<text x="149.8" y="228.3">13</text>
<text x="149.8" y="233.4">16</text>
<text x="332.5" y="228" transform="rotate(-90 332.5 228)">5</text>
<text x="335" y="228.6" transform="rotate(-90 335 228.6)">15</text>
<text x="10.3" y="235.9">E</text>
<text x="408.3" y="235.9">E</text>
<text x="31" y="241">1</text>
<text x="46.3" y="241">4</text>
<text x="129.3" y="241.3" transform="rotate(-90 129.3 241.3)">33</text>
<text x="31" y="246.1">2</text>
<text x="46.3" y="246.1">3</text>
<text x="10.3" y="285.9">F</text>
<text x="35" y="286.9">1</text>
<text x="85" y="286.9">2</text>
<text x="135" y="286.9">3</text>
<text x="185" y="286.9">4</text>
<text x="235" y="286.9">5</text>
<text x="285" y="286.9">6</text>
<text x="335" y="286.9">7</text>
<text x="385" y="286.9">8</text>
<text x="408.3" y="285.9">F</text>
</g>
<g font-size="1.8" fill="#fff">
<text x="12.3" y="14.1">USB</text>
<text x="17.6" y="14.1">CONN</text>
<text x="91.1" y="14.1">3.3V</text>
<text x="96.7" y="14.1">LDO</text>
<text x="149.6" y="14.1">USB</text>
<text x="154.8" y="14.1">HUB</text>
<text x="12.6" y="96">WIFI</text>
<text x="17.8" y="96">CHIP</text>
<text x="203.8" y="96">MCU</text>
</g>
<g font-size="1.8" fill="#008484">
<text x="22.5" y="33.1">USB</text>
<text x="27.5" y="33.1">3.0</text>
<text x="28.5" y="30.3">J1</text>
<text x="31.7" y="33.1">Type</text>
<text x="37" y="33.1">A Male</text>
<text x="44.8" y="33.1">9Pin</text>
<text x="51.3" y="32.9">+5V</text>
<text x="201.2" y="35.4">+5V</text>
<text x="205.6" y="35.4">+3V3</text>
<text x="42.1" y="39">VBUS</text>
<text x="69.1" y="40.5">+5V</text>
<text x="104.6" y="40.5">+5V</text>
<text x="132" y="40.5">+3V3</text>
<text x="44.2" y="44">D-</text>
<text x="44.2" y="46.6">D+</text>
<text x="71.8" y="47.9">C1</text>
<text x="113.7" y="43.8">U6</text>
<text x="114.1" y="45.8">AP2125N-3.3TRG1</text>
<text x="185.3" y="43">U4</text>
<text x="185.9" y="46.6">DM4</text>
<text x="194.3" y="46.6">XIN</text>
<text x="195.2" y="42.7" transform="rotate(-90 195.2 42.7)">GND</text>
<text x="315.5" y="43">+5V</text>
<text x="40.6" y="51.7">SSRX-</text>
<text x="71.8" y="52.9">10u</text>
<text x="107.3" y="52.9">C7</text>
<text x="114.6" y="49.1">VI</text>
<text x="120.2" y="53.1" transform="rotate(-90 120.2 53.1)">GND</text>
<text x="121.6" y="49.1">VO</text>
<text x="135.3" y="52.9">C6</text>
<text x="185.9" y="49.1">DP4</text>
<text x="185.9" y="51.7">DM3</text>
<text x="191.4" y="51.7">VDD18</text>
<text x="192.6" y="49.1">XOUT</text>
<text x="297.7" y="48.1">+5V</text>
<text x="322.2" y="48.1">U5</text>
<text x="323.1" y="51.7">VCC</text>
<text x="40.6" y="54.2">SSRX+</text>
<text x="40.9" y="59.3">SSTX-</text>
<text x="107.3" y="58">1uF</text>
<text x="135.3" y="58">1uF</text>
<text x="185.9" y="54.2">DP3</text>
<text x="185.9" y="56.7">DM2</text>
<text x="185.9" y="59.3">DP2</text>
<text x="191.5" y="59.3">VCC5V</text>
<text x="192.6" y="54.2">VDD3</text>
<text x="193.5" y="56.7">GND</text>
<text x="210.4" y="57.9" transform="rotate(-90 210.4 57.9)">GND</text>
<text x="214" y="58">C2</text>
<text x="221.6" y="58">C3</text>
<text x="300.4" y="55.5">C8</text>
<text x="323.1" y="59.3">GND</text>
<text x="323.1" y="56.7">DP</text>
<text x="323.1" y="54.2">DN</text>
<text x="33.9" y="62.5" transform="rotate(-90 33.9 62.5)">SHIELD</text>
<text x="36.4" y="62.5" transform="rotate(-90 36.4 62.5)">DRAIN</text>
<text x="39" y="62.5" transform="rotate(-90 39 62.5)">GND</text>
<text x="40.9" y="61.8">SSTX+</text>
<text x="69.1" y="60.6">GND</text>
<text x="104.6" y="65.6">GND</text>
<text x="117.3" y="65.6">GND</text>
<text x="132.6" y="65.6">GND</text>
<text x="185.9" y="61.8">DM1</text>
<text x="185.9" y="64.4">DP1</text>
<text x="193.4" y="64.4">UDM</text>
<text x="193.5" y="61.8">UDP</text>
<text x="214" y="63.1">10uF</text>
<text x="221.6" y="63.1">10uF</text>
<text x="300.4" y="60.6">1uF</text>
<text x="185.2" y="68.2">SL2.1A</text>
<text x="211.3" y="70.7">GND</text>
<text x="218.9" y="70.7">GND</text>
<text x="297.7" y="68.2">GND</text>
<text x="315.5" y="68.2">GND</text>
<text x="33.5" y="78.3">GND</text>
<text x="143.7" y="112.6">AE1</text>
<text x="48.2" y="114.1">+3V3</text>
<text x="130.8" y="114.5">CrossAir</text>
<text x="139.7" y="114.5">CA-C03</text>
<text x="234.2" y="116.7">+5V</text>
<text x="32.7" y="121.8">U2</text>
<text x="33.5" y="125.3">NCS</text>
<text x="52.7" y="125.3">D1</text>
<text x="136.8" y="121.3" transform="rotate(-90 136.8 121.3)">TBD</text>
<text x="141.8" y="121.3" transform="rotate(-90 141.8 121.3)">C21</text>
<text x="33.5" y="127.9">CLK</text>
<text x="33.5" y="130.4">NHOLD</text>
<text x="51.1" y="130.4">NWP</text>
<text x="51.7" y="131.6" transform="rotate(-90 51.7 131.6)">GND</text>
<text x="51.7" y="126.3" transform="rotate(-90 51.7 126.3)">VCC</text>
<text x="52.7" y="127.9">D0</text>
<text x="236.9" y="126.6">C12</text>
<text x="236.9" y="131.7">0.1uF</text>
<text x="244.5" y="126.6">C14</text>
<text x="244.5" y="131.7">0.1uF</text>
<text x="252.1" y="126.6">C15</text>
<text x="252.1" y="131.7">0.1uF</text>
<text x="259.7" y="126.6">C10</text>
<text x="259.7" y="131.7">1uF</text>
<text x="330.7" y="129.4">+5V</text>
<text x="335.8" y="129.4">+5V</text>
<text x="33" y="134.2">ZB25VQ32BTIG</text>
<text x="317.4" y="134.7">R3</text>
<text x="324.8" y="134.6">10k</text>
<text x="48.8" y="141.8">GND</text>
<text x="234.2" y="141.8">GND</text>
<text x="322.6" y="139.6">U3</text>
<text x="323.1" y="145.6">~{RESET}</text>
<text x="333.6" y="145.4" transform="rotate(-90 333.6 145.4)">UVCC</text>
<text x="336.1" y="144" transform="rotate(-90 336.1 144)">VCC</text>
<text x="338.7" y="145.1" transform="rotate(-90 338.7 145.1)">AVCC</text>
<text x="343.5" y="145.6">PB0</text>
<text x="343.5" y="148.2">PB1</text>
<text x="323.1" y="155.8">XTAL2</text>
<text x="323.1" y="150.7">XTAL1</text>
<text x="343.5" y="150.7">PB2</text>
<text x="343.5" y="153.3">PB3</text>
<text x="343.5" y="155.8">PB4</text>
<text x="305.3" y="157.3">+5V</text>
<text x="323.1" y="160.9">AREF</text>
<text x="343.5" y="158.3">PB5</text>
<text x="343.5" y="160.9">PB6</text>
<text x="355.5" y="157.3">+3V3</text>
<text x="251.1" y="164.5" transform="rotate(-90 251.1 164.5)">C18</text>
<text x="256.1" y="164.5" transform="rotate(-90 256.1 164.5)">22pF</text>
<text x="266.3" y="167.1" transform="rotate(-90 266.3 167.1)">GND</text>
<text x="323.1" y="166">VBUS</text>
<text x="343.5" y="163.4">PB7</text>
<text x="24" y="172.6">+3V3</text>
<text x="243.9" y="170">Y2</text>
<text x="244.3" y="173.6">XIN</text>
<text x="252" y="173.6">GND</text>
<text x="323.1" y="173.6">D-</text>
<text x="323.1" y="171">D+</text>
<text x="343.5" y="168.5">PC6</text>
<text x="343.5" y="171">PC7</text>
<text x="132" y="177.6">+3V3</text>
<text x="235.8" y="179.8" transform="rotate(-90 235.8 179.8)">GND</text>
<text x="244.3" y="178.7">GND</text>
<text x="251" y="178.7">XOUT</text>
<text x="266.3" y="174.8" transform="rotate(-90 266.3 174.8)">GND</text>
<text x="323.1" y="178.7">UCAP</text>
<text x="343.5" y="176.1">PD0</text>
<text x="343.5" y="178.7">PD1</text>
<text x="360.8" y="174.1" transform="rotate(-90 360.8 174.1)">R1</text>
<text x="27.3" y="182.5">C13</text>
<text x="34.9" y="182.5">C16</text>
<text x="42.6" y="182.5">C4</text>
<text x="48.9" y="182.5">C5</text>
<text x="223.4" y="182.7">5032</text>
<text x="229.4" y="182.7">4pin</text>
<text x="234.7" y="182.7">crystal</text>
<text x="242.2" y="182.7">oscillator</text>
<text x="252.4" y="182.7">16MHZ</text>
<text x="305.3" y="182.5">C11</text>
<text x="314.2" y="182.5">C9</text>
<text x="327.7" y="181.9">ATmega32U4-M</text>
<text x="343.5" y="181.2">PD2</text>
<text x="343.5" y="183.7">PD3</text>
<text x="27.3" y="187.6">0.1uF</text>
<text x="34.9" y="187.6">0.1uF</text>
<text x="42.6" y="187.6">10uF</text>
<text x="48.9" y="187.6">10uF</text>
<text x="243.4" y="187.5" transform="rotate(-90 243.4 187.5)">GND</text>
<text x="251.1" y="190.9" transform="rotate(-90 251.1 190.9)">22pF</text>
<text x="256.1" y="190" transform="rotate(-90 256.1 190)">C17</text>
<text x="303.8" y="187.6">0.1uF</text>
<text x="313.2" y="187.6">1uF</text>
<text x="343.5" y="188.8">PD5</text>
<text x="343.5" y="186.3">PD4</text>
<text x="343.5" y="191.4">PD6</text>
<text x="24.6" y="197.7">GND</text>
<text x="99" y="198">+3V3</text>
<text x="117.7" y="195.9" transform="rotate(-90 117.7 195.9)">VDDA</text>
<text x="120.2" y="195.9" transform="rotate(-90 120.2 195.9)">VDDA</text>
<text x="135.5" y="196.1" transform="rotate(-90 135.5 196.1)">VDDD</text>
<text x="139.8" y="196.4">SDIO_CMD</text>
<text x="307.8" y="195.2">GND</text>
<text x="315.5" y="195.2">GND</text>
<text x="343.5" y="193.9">PD7</text>
<text x="109.7" y="201.5">TOUT</text>
<text x="122.8" y="198.5" transform="rotate(-90 122.8 198.5)">VDD3P3</text>
<text x="125.3" y="198.5" transform="rotate(-90 125.3 198.5)">VDD3P3</text>
<text x="127.9" y="199.3" transform="rotate(-90 127.9 199.3)">VDD_RTC</text>
<text x="130.4" y="198.3" transform="rotate(-90 130.4 198.3)">VDDPST</text>
<text x="132.9" y="198.3" transform="rotate(-90 132.9 198.3)">VDDPST</text>
<text x="137.2" y="201.5">SDIO_DATA_0</text>
<text x="140.2" y="199">SDIO_CLK</text>
<text x="338.3" y="199">~{HWB}/PE2</text>
<text x="343.6" y="201.5">PE6</text>
<text x="91" y="207.8" transform="rotate(-90 91 207.8)">GND</text>
<text x="94.4" y="205.7">12k</text>
<text x="102.8" y="205.8">R4</text>
<text x="109.7" y="206.6">RES12K</text>
<text x="109.7" y="209.1">~{EXT_RSTB}</text>
<text x="109.7" y="204.1">CHIP_PU</text>
<text x="137.2" y="204.1">SDIO_DATA_2</text>
<text x="137.2" y="206.6">SDIO_DATA_3</text>
<text x="142.9" y="209.1">U0RXD</text>
<text x="343.7" y="209.1">PF1</text>
<text x="343.7" y="206.6">PF0</text>
<text x="109.7" y="214.2">LNA</text>
<text x="109.7" y="211.7">XPD_DCDC</text>
<text x="128.2" y="211.7">U1</text>
<text x="143.2" y="211.7">U0TXD</text>
<text x="143.5" y="214.2">GPIO0</text>
<text x="343.7" y="214.2">PF5</text>
<text x="343.7" y="211.7">PF4</text>
<text x="109.7" y="221.8">XTAL_OUT</text>
<text x="124" y="216.8">ESP8266EX</text>
<text x="137.2" y="216.8">SDIO_DATA_1</text>
<text x="143.5" y="219.3">GPIO2</text>
<text x="144.2" y="221.8">MTCK</text>
<text x="343.7" y="219.3">PF7</text>
<text x="343.7" y="216.8">PF6</text>
<text x="143.5" y="224.4">GPIO5</text>
<text x="144.1" y="226.9">MTMS</text>
<text x="333.6" y="225.6" transform="rotate(-90 333.6 225.6)">UGND</text>
<text x="336.1" y="225.6" transform="rotate(-90 336.1 225.6)">GND</text>
<text x="40.2" y="233" transform="rotate(-90 40.2 233)">C19</text>
<text x="45.3" y="233" transform="rotate(-90 45.3 233)">10pF</text>
<text x="144.1" y="229.5">MTDO</text>
<text x="144.9" y="232">MTDI</text>
<text x="159.6" y="230.6" transform="rotate(-90 159.6 230.6)">GND</text>
<text x="33" y="238.6">Y1</text>
<text x="55.5" y="235.7" transform="rotate(-90 55.5 235.7)">GND</text>
<text x="109.7" y="234.5">XTAL_IN</text>
<text x="130.4" y="238.3" transform="rotate(-90 130.4 238.3)">GND</text>
<text x="143.5" y="234.5">GPIO4</text>
<text x="330.7" y="238.4">GND</text>
<text x="33.5" y="242.2">XIN</text>
<text x="41.1" y="242.2">GND</text>
<text x="55.5" y="243.3" transform="rotate(-90 55.5 243.3)">GND</text>
<text x="14.6" y="251.3">3225</text>
<text x="20.6" y="251.3">4pin</text>
<text x="25" y="248.4" transform="rotate(-90 25 248.4)">GND</text>
<text x="25.9" y="251.3">crystal</text>
<text x="33.4" y="251.3">oscillator</text>
<text x="33.5" y="247.2">GND</text>
<text x="40.2" y="247.2">XOUT</text>
<text x="43.6" y="251.3">26MHZ</text>
<text x="127.5" y="248.5">GND</text>
<text x="32.6" y="256" transform="rotate(-90 32.6 256)">GND</text>
<text x="40.2" y="259.5" transform="rotate(-90 40.2 259.5)">10pF</text>
<text x="45.3" y="258.5" transform="rotate(-90 45.3 258.5)">C20</text>
</g>
<g font-size="1.8">
<text x="51.1" y="42.8">PC_USB_N</text>
<text x="51.2" y="45.4">PC_USB_P</text>
<text x="57" y="53">SCK</text>
<text x="160" y="53">AT_USB_DP</text>
<text x="160" y="50.5">AT_USB_DN</text>
<text x="307.3" y="53">UDP_DN</text>
<text x="56.2" y="58.1">MOSI</text>
<text x="307.3" y="55.5">UDP_DP</text>
<text x="56" y="60.6">NRST</text>
<text x="160" y="60.6">UDP_DN</text>
<text x="160" y="63.2">UDP_DP</text>
<text x="201" y="63.2">PC_USB_N</text>
<text x="56.2" y="68.2">MISO</text>
<text x="22.9" y="124.1">SD_CMD 1</text>
<text x="59.9" y="124.1">SD_D1</text>
<text x="124.5" y="121.6">LNA</text>
<text x="22.9" y="126.7">SD_CLK</text>
<text x="22.9" y="129.2">SD_D2</text>
<text x="59.9" y="129.2">SD_D3</text>
<text x="59.9" y="126.7">SD_D0</text>
<text x="307.3" y="149.5">XIN_AT</text>
<text x="314.6" y="144.8" transform="rotate(-90 314.6 144.8)">NRST</text>
<text x="355.9" y="149.5">MOSI</text>
<text x="356.7" y="147">SCK</text>
<text x="307.3" y="154.6">XOUT_AT</text>
<text x="355.9" y="152.1">MISO</text>
<text x="307.3" y="172.4">AT_USB_DN</text>
<text x="307.3" y="169.8">AT_USB_DP</text>
<text x="363.9" y="180">ESP_TX</text>
<text x="367.1" y="177.5">SDA</text>
<text x="367.1" y="174.9">SCL</text>
<text x="363.6" y="182.5">ESP_RX</text>
<text x="165.1" y="195.2">SD_CMD</text>
<text x="165.5" y="197.8">SD_CLK</text>
<text x="166.6" y="202.9">SD_D2</text>
<text x="166.6" y="200.3">SD_D0</text>
<text x="96.5" y="207.9">ESP_RST</text>
<text x="165.4" y="207.9">ESP_RX</text>
<text x="166.6" y="205.4">SD_D3</text>
<text x="96.5" y="213">LNA</text>
<text x="161.9" y="213">PROG_GPIO</text>
<text x="165.7" y="210.5">ESP_TX</text>
<text x="166.6" y="215.6">SD_D1</text>
<text x="360.1" y="213">PROG_GPIO</text>
<text x="96.5" y="220.6">XOUT</text>
<text x="167.7" y="220.6">NRST</text>
<text x="362.6" y="218.1">ESP_RST</text>
<text x="169" y="223.2">SCL</text>
<text x="99.1" y="233.3">XIN</text>
<text x="168.9" y="233.3">SDA</text>
</g>
<g font-size="1.8" fill="#008400">
<text x="233.7" y="172.4">XIN_AT</text>
<text x="257.1" y="177.5">3 XOUT_AT</text>
<text x="25.4" y="241">XIN</text>
<text x="46.3" y="246.1">3 XOUT</text>
</g>
<g font-size="1.5" fill="#fff">
<text x="236.5" y="13.7">UDP</text>
<text x="241.2" y="13.7">DISK</text>
<text x="246.4" y="13.7">CHIP</text>
</g>
</svg>
